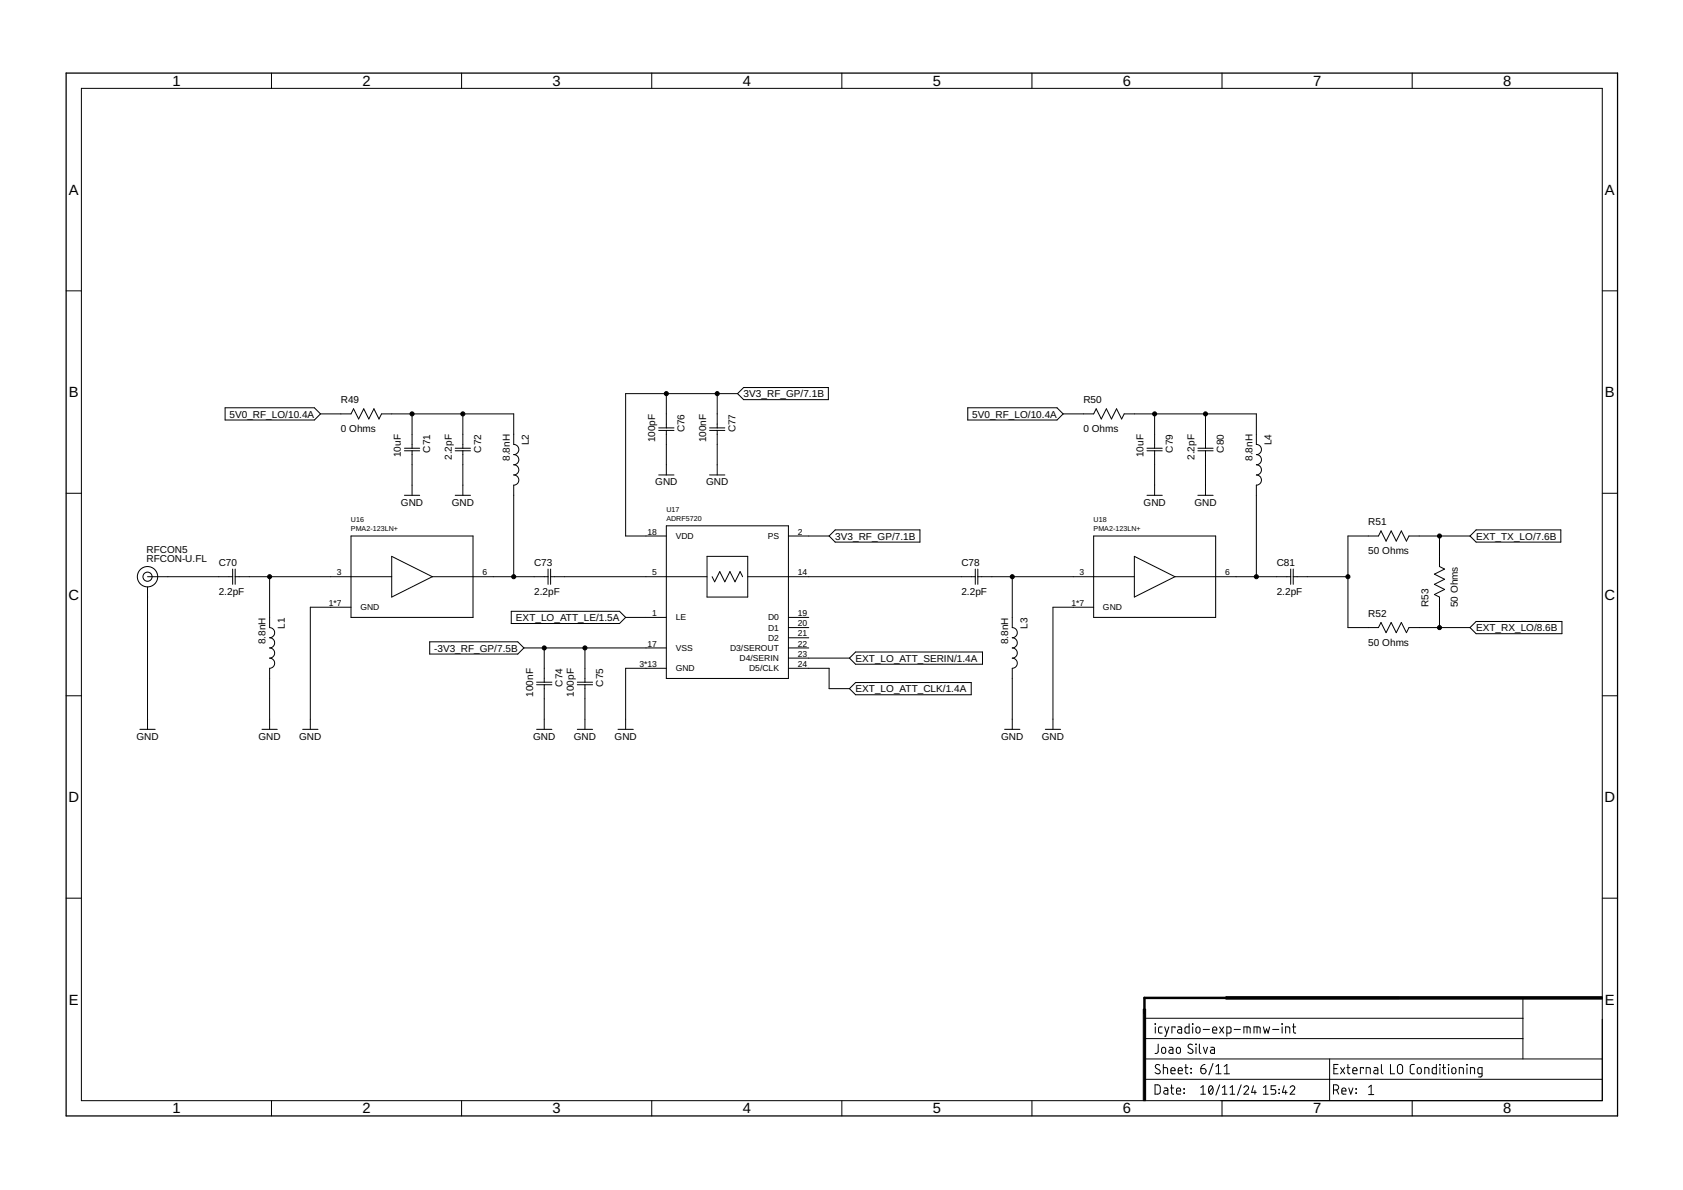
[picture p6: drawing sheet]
<svg xmlns="http://www.w3.org/2000/svg" width="420mm" height="297mm" viewBox="0 0 420 297" stroke-linecap="round" stroke-linejoin="round" font-family="sans-serif">
<g fill="none" stroke="#000" stroke-width=".25">
<path d="M67.8 18.2v3.9M115.2 18.2v3.9M162.7 18.2v3.9M210.2 18.2v3.9M257.6 18.2v3.9M305.1 18.2v3.9M352.6 18.2v3.9M20.3 22.1h379.7v252.6h-379.7zM16.5 72.6h3.8M400 72.6h3.8M166.3 98.3v8.5M179 98.3v8.5"/>
<path d="M184.1 98.3h-27.9v35.5h10.1M185.7 96.7h21.1v3.1h-21.1l-1.6-1.5zM56.2 101.8h22.3l1.5 1.5-1.5 1.5h-22.3zM80 103.3h7.6l.7-1.3 1.2 2.6 1.3-2.6 1.3 2.6 1.2-2.6 1.3 2.6 .6-1.3h33v7.6a1.27 1.27 0 0 1 1.3 1.3 1.27 1.27 0 0 1-1.3 1.3 1.27 1.27 0 0 1 1.3 1.2 1.27 1.27 0 0 1-1.3 1.3 1.27 1.27 0 0 1 1.3 1.3 1.27 1.27 0 0 1-1.3 1.3 1.27 1.27 0 0 1 1.3 1.2 1.27 1.27 0 0 1-1.3 1.3v22.9M101 111.9h3.8M101 112.5h3.8M102.9 103.3v8.6M102.9 112.5v11.1M113.6 111.9h3.9M113.6 112.5h3.9M115.5 103.3v8.6M115.5 112.5v11.1"/>
<path d="M164.4 106.8h3.9M164.4 107.4h3.9M164.4 118.6h3.9M166.3 107.4v11.2M177.1 106.8h3.9M177.1 107.4h3.9M177.1 118.6h3.9M179 107.4v11.2M241.6 101.8h22.3l1.5 1.5-1.5 1.5h-22.3zM265.4 103.3h7.6l.7-1.3 1.2 2.6 1.3-2.6 1.3 2.6 1.2-2.6 1.3 2.6 .6-1.3h33v7.6a1.27 1.27 0 0 1 1.3 1.3 1.27 1.27 0 0 1-1.3 1.3 1.27 1.27 0 0 1 1.3 1.2 1.27 1.27 0 0 1-1.3 1.3 1.27 1.27 0 0 1 1.3 1.3 1.27 1.27 0 0 1-1.3 1.3 1.27 1.27 0 0 1 1.3 1.2 1.27 1.27 0 0 1-1.3 1.3v22.9M286.3 111.9h3.9M286.3 112.5h3.9"/>
<path d="M288.2 103.3v8.6M288.2 112.5v11.1M299 111.9h3.9M299 112.5h3.9M300.9 103.3v8.6M300.9 112.5v11.1M16.5 123.1h3.8M87.6 133.8h30.5v20.3h-30.5zM97.8 138.9l10.1 5.1-10.1 5zM101 123.6h3.8M113.6 123.6h3.9M166.3 131.3h30.5v38.1h-30.5z"/>
<path d="M176.5 138.9h10.2v10.1h-10.2zM196.8 133.8h10.2M208.5 132.3h21.2v3h-21.2l-1.5-1.5zM273 133.8h30.5v20.3h-30.5zM283.2 138.9l10.1 5.1-10.1 5zM286.3 123.6h3.9M299 123.6h3.9M359.4 133.8v7.6l1.2 .6-2.5 1.3 2.5 1.3-2.5 1.3 2.5 1.2-2.5 1.3 1.3 .6v7.7M367 133.8h-15.3l-.6 1.3-1.3-2.6-1.2 2.6-1.3-2.6-1.3 2.6-1.2-2.6-.7 1.3h-7.6v22.9h7.6l.7-1.3 1.2 2.5 1.3-2.5 1.3 2.5 1.2-2.5 1.3 2.5 .6-1.2h15.3M368.5 132.3h21.2v3h-21.2l-1.5-1.5zM400 123.1h3.8M36.8 146.5v35.6"/>
<path d="M36.8 144h21.3M58.1 142v3.9M58.7 144h39.1M58.7 142v3.9M67.3 144v12.7a1.27 1.27 0 0 1 1.3 1.2 1.27 1.27 0 0 1-1.3 1.3 1.27 1.27 0 0 1 1.3 1.3 1.27 1.27 0 0 1-1.3 1.2 1.27 1.27 0 0 1 1.3 1.3 1.27 1.27 0 0 1-1.3 1.3 1.27 1.27 0 0 1 1.3 1.2 1.27 1.27 0 0 1-1.3 1.3v15.3M87.6 151.6h-10.1v30.5M107.9 144h28.9M127.6 152.6h27.1l1.5 1.5-1.5 1.5h-27.1zM136.8 142v3.9M137.5 144h39M137.5 142v3.9M156.2 154.1h10.1"/>
<path d="M177.8 144l.6 1.2 1.3-2.5 1.3 2.5 1.2-2.5 1.3 2.5 1.3-2.5 .6 1.3M186.7 144h56.8M196.8 156.7h5.1M196.8 154.1h5.1M196.8 159.2h5.1M243.5 142v3.9M244.1 144h39.1M244.1 142v3.9M252.7 144v12.7a1.27 1.27 0 0 1 1.3 1.2 1.27 1.27 0 0 1-1.3 1.3 1.27 1.27 0 0 1 1.3 1.3 1.27 1.27 0 0 1-1.3 1.2 1.27 1.27 0 0 1 1.3 1.3 1.27 1.27 0 0 1-1.3 1.3 1.27 1.27 0 0 1 1.3 1.2 1.27 1.27 0 0 1-1.3 1.3v15.3M273 151.6h-10.1v30.5M293.3 144h28.9M322.2 142v3.9"/>
<path d="M322.9 144h13.6M322.9 142v3.9M368.5 155.1h21.4v3.1h-21.4l-1.5-1.5zM16.5 173.7h3.8M107.3 160.2h22l1.5 1.5-1.5 1.6h-22zM130.8 161.7h35.5M134 170.3h3.8M134 170.9h3.8M135.9 161.7v8.6M135.9 170.9v11.2M144.1 170.3h3.8M144.1 170.9h3.8"/>
<path d="M146 161.7v8.6M146 170.9v11.2M166.3 166.8h-10.1v15.3M196.8 166.8h10.2v5.1h5.1M196.8 161.7h5.1M196.8 164.3h15.3M213.6 170.4h28.9v3h-28.9l-1.5-1.5zM213.6 162.8h31.7v3h-31.7l-1.5-1.5zM400 173.7h3.8M34.9 182.1h3.8M65.4 182.1h3.8M75.6 182.1h3.8"/>
<path d="M134 182.1h3.8M144.1 182.1h3.8M154.3 182.1h3.8M250.8 182.1h3.8M261 182.1h3.8M16.5 224.2h3.8M400 224.2h3.8M285.7 254.2h94.5M285.7 259.2h94.5M288.4 255.5l.1 .2zM288.4 256.3v1.6M290.1 256.3h-.6l-.3 .4 .1 1.1 .8 .1"/>
<path d="M290.8 256.3l.5 1.6M291.8 256.3l-.8 2.4h-.2M293.3 256.6v-.3h-.7v1.6M294.1 256.3h.6l.3 .4v1.2h-.6a.46 .46 0 0 1-.4-.5 .46 .46 0 0 1 .4-.4h.6M296.9 255.5v2.4h-.8l-.3-.4 .1-.9 .2-.3h.8M297.7 255.5l.1 .2zM297.8 256.3v1.6M298.8 256.4l.4-.1a.92 .92 0 0 1 .1 1.5l-.3 .1a.92 .92 0 0 1-.2-1.5zM300.4 257h1.5M302.7 257.1h1.1a.55 .55 0 0 0-.4-.8 .55 .55 0 0 0-.7 .5l.1 1 1 .1M304.5 256.3l1 1.6M305.5 256.3l-1 1.6"/>
<path d="M306.3 257.9h.8l.2-.3v-1l-.2-.3h-.8v2.4M308.1 257h1.6M310.5 257.9v-1.6l1.5 .1 .1 1.5M311.3 256.3v1.6M313.1 257.9v-1.6l1.4 .1 .1 1.5M313.8 256.3v1.6M315.4 256.3l.4 1.6 .4-1.1 .4 1.1 .4-1.6M317.7 257h1.6M320 255.5l.1 .2zM320.1 256.3v1.6M321 257.9v-1.6l.9 .1 .1 1.5M322.7 256.3h.8"/>
<path d="M322.9 255.5l.1 2.1 .5 .3M380.2 249.1v15.2M67.8 274.7v3.9M115.2 274.7v3.9M162.7 274.7v3.9M210.2 274.7v3.9M257.6 274.7v3.9M285.7 269.4h114.3M285.7 264.3h114.3M288.4 270.8h.8l.4 .4v1.5l-.4 .4h-.8zM289.1 260.6v2l-.2 .3-.5 .1M289.5 265.9a.58 .58 0 0 0-.9-.1 .58 .58 0 0 0 .1 .9l.7 .4a.58 .58 0 0 1 .1 .8 .58 .58 0 0 1-.9 0l-.2-.2"/>
<path d="M290.2 261.5l.4-.1a.92 .92 0 0 1 .2 1.5l-.4 .1a.92 .92 0 0 1-.2-1.5zM290.4 266.5l1 .1 .1 1.4M290.4 265.7v2.3M290.6 271.6h.7l.2 .3v1.2h-.5a.46 .46 0 0 1-.5-.4 .46 .46 0 0 1 .5-.5h.5M291.9 261.4h.7l.2 .2v1.4h-.6a.46 .46 0 0 1-.4-.5 .46 .46 0 0 1 .4-.5h.6M292.2 271.6h.8M292.3 267.3h1a.54 .54 0 0 0-.3-.8 .54 .54 0 0 0-.7 .5l.1 .9 .9 .1M292.5 270.8v1.9l.1 .3 .4 .1M293.7 272.3h1a.54 .54 0 0 0-.3-.7 .54 .54 0 0 0-.7 .5l.1 .9 .9 .1M293.8 261.6l.5-.2a.92 .92 0 0 1 .1 1.5l-.6-.1-.1-.4zM294.1 267.3h1.1a.54 .54 0 0 0-.4-.8 .54 .54 0 0 0-.7 .5l.1 .9 1 .1M295.6 272.8l.1 .1z"/>
<path d="M295.6 271.8l.1 .1zM295.8 266.5h.8M296 265.7l.1 2.1 .5 .2M297.3 266.7l.1 .1zM297.3 267.7l.1 .1zM297.7 260.8a.58 .58 0 0 0-.9-.1 .58 .58 0 0 0 .1 .9l.7 .4a.59 .59 0 0 1 0 .9 .59 .59 0 0 1-.8-.1l-.3-.2M298.5 260.6l.1 .2zM298.6 261.4v1.6M299.4 260.6v2l.4 .4M299.8 266.7h.8a.66 .66 0 0 1 .5 .8 .66 .66 0 0 1-.7 .5 .66 .66 0 0 1-.6-.6zM299.8 273.1h1.1M299.8 271.5l.6-.5v2.1"/>
<path d="M300.4 261.4l.5 1.6 .6-1.6M300.8 265.7l-.7 .3-.3 .7M302 271.2l.1-.1a.95 .95 0 0 1 .7 1.5 .51 .51 0 0 1-.5 .5 .51 .51 0 0 1-.5-.5l-.1-.8zM302.3 261.4h.7l.2 .2v1.4h-.6a.46 .46 0 0 1-.4-.5 .46 .46 0 0 1 .4-.5h.6M302.7 271.5l-.9 1.2M302.8 265.5l-1 2.8M303.6 268h1.2M303.6 266.2l.6-.5v2.3M304.5 270.8l-.9 2.6M305.1 274.7v3.9M305.2 273.1h1.1M305.2 271.5l.6-.5v2.1"/>
<path d="M305.6 268h1.3M305.6 266.2l.7-.5v2.3M307.1 273.1h1.2M307.1 271.5l.6-.5v2.1M309.9 270.8l-1 2.6M310.5 271.5a.58 .58 0 0 1 .9-.5 .58 .58 0 0 1 .1 1l-1 1.1h1.2M312.9 271l-.4 1.7h1.1M313.3 272.2v.9M315.4 273.1h1.2M315.4 271.5l.6-.5v2.1M318.5 271h-1.2v1h.7a.59 .59 0 0 1 .5 .6 .59 .59 0 0 1-.5 .5h-.7M319.3 271.9l.1 .1z"/>
<path d="M319.3 272.8l.1 .2zM320.6 271l-.5 1.7h1.2M321 272.2v.9M322.1 271.5a.58 .58 0 0 1 .8-.5 .58 .58 0 0 1 .2 1l-1 1.1h1.1M331.9 264.3v10.4M332.9 272.1h.6a.65 .65 0 0 0 .7-.7 .65 .65 0 0 0-.7-.6h-.6v2.3M333 266.7h.8M333.7 272.1l.5 1M334.1 265.7h-1.1v2.3h1.1M334.7 266.5l1 1.5M335 272.3h1a.54 .54 0 0 0-.3-.7 .54 .54 0 0 0-.7 .5l.1 .9 .9 .1M335.7 266.5l-1 1.5"/>
<path d="M336.3 266.5h.7M336.5 265.7v2.1l.5 .2M336.7 271.6l.5 1.5 .6-1.5M337.7 267.3h1.1a.55 .55 0 0 0-.4-.8 .55 .55 0 0 0-.7 .5l.1 .9 1 .1M338.5 271.8l.1 .1zM338.5 272.8l.1 .1zM340.4 266.7v-.2h-.8v1.5M341.1 268v-1.5l.9 .1 .1 1.4M341.7 271.4l.6-.5v2.3M341.7 273.2h1.3M343.1 266.5h.6l.3 .4v1.1h-.6a.46 .46 0 0 1-.5-.4 .46 .46 0 0 1 .5-.5h.6M344.9 265.7v2l.4 .3"/>
<path d="M347.1 265.7v2.3h1.1M349.1 265.8l.6-.1 .3 .3 .2 1.4a.65 .65 0 0 1-.7 .6 .65 .65 0 0 1-.6-.6v-1.3zM352.6 274.7v3.9M353.1 265.7h-.7l-.3 .5v1.5l.3 .3h.7M353.9 266.7l.5-.2a.92 .92 0 0 1 .2 1.5h-.4l-.4-.3zM355.7 268v-1.5l.9 .1 .1 1.4M358.6 265.7v2.3h-.8l-.3-.3 .1-1 .2-.2h.8M359.4 265.7l.1 .1zM359.5 266.5v1.5M360.1 266.5h.8M360.4 265.7v2.1l.5 .2M361.6 265.7l.1 .1z"/>
<path d="M361.6 266.5v1.5M362.5 266.7l.4-.2 .4 .2 .2 .8a.52 .52 0 0 1-.5 .5 .52 .52 0 0 1-.6-.5zM364.3 268v-1.5l.9 .1 .1 1.4M366.2 265.7l.1 .1zM366.2 266.5v1.5M367.1 268v-1.5l.9 .1 .1 1.4M370 268h-.8l-.2-.2v-.9l.2-.4h.8v1.9l-.2 .4h-.7"/>
<circle cx="36.8" cy="144" r="2.54"/>
<circle cx="36.8" cy="144" r="1.14"/>
</g>
<path d="M16.5 18.2h387.3v260.4h-387.3z" fill="none" stroke="#000" stroke-width=".32"/>
<path d="M285.4 251.9h.6v22.8h-.6zM306 248.8h94v.6h-94z" fill="#000" stroke="#000" stroke-width=".25"/>
<path d="M349.2 249.1h-63.5v3.8" fill="none" stroke="#000" stroke-width=".61"/>
<g fill="#000" stroke="#000" stroke-width=".25">
<circle cx="166.3" cy="98.3" r=".51"/>
<circle cx="179" cy="98.3" r=".51"/>
<circle cx="102.9" cy="103.3" r=".51"/>
<circle cx="115.5" cy="103.3" r=".51"/>
<circle cx="288.2" cy="103.3" r=".51"/>
<circle cx="300.9" cy="103.3" r=".51"/>
<circle cx="359.4" cy="133.8" r=".51"/>
<circle cx="67.3" cy="144" r=".51"/>
<circle cx="128.2" cy="144" r=".51"/>
<circle cx="252.7" cy="144" r=".51"/>
<circle cx="313.6" cy="144" r=".51"/>
<circle cx="336.5" cy="144" r=".51"/>
<circle cx="359.4" cy="156.7" r=".51"/>
<circle cx="135.9" cy="161.7" r=".51"/>
<circle cx="146" cy="161.7" r=".51"/>
</g>
<g font-size="3.7">
<text x="43" y="21.4">1</text>
<text x="90.5" y="21.4">2</text>
<text x="138" y="21.4">3</text>
<text x="185.4" y="21.4">4</text>
<text x="232.9" y="21.4">5</text>
<text x="280.3" y="21.4">6</text>
<text x="327.8" y="21.4">7</text>
<text x="375.3" y="21.4">8</text>
<text x="17.2" y="48.6">A</text>
<text x="400.7" y="48.6">A</text>
<text x="17.2" y="99.2">B</text>
<text x="400.7" y="99.2">B</text>
<text x="17.1" y="149.7">C</text>
<text x="400.6" y="149.7">C</text>
<text x="17.1" y="200.2">D</text>
<text x="400.6" y="200.2">D</text>
<text x="17.2" y="250.8">E</text>
<text x="400.7" y="250.8">E</text>
<text x="43" y="277.9">1</text>
<text x="90.5" y="277.9">2</text>
<text x="138" y="277.9">3</text>
<text x="185.4" y="277.9">4</text>
<text x="232.9" y="277.9">5</text>
<text x="280.3" y="277.9">6</text>
<text x="327.8" y="277.9">7</text>
<text x="375.3" y="277.9">8</text>
</g>
<g font-size="2.5">
<text x="85.1" y="100.6">R49</text>
<text x="185.7" y="99.1">3V3_RF_GP/7.1B</text>
<text x="270.5" y="100.6">R50</text>
<text x="57.3" y="104.2">5V0_RF_LO/10.4A</text>
<text x="85.1" y="107.9">0 Ohms</text>
<text x="170.9" y="107.9" transform="rotate(-90 170.9 107.9)">C76</text>
<text x="183.6" y="107.9" transform="rotate(-90 183.6 107.9)">C77</text>
<text x="242.7" y="104.2">5V0_RF_LO/10.4A</text>
<text x="270.5" y="107.9">0 Ohms</text>
<text x="107.4" y="113" transform="rotate(-90 107.4 113)">C71</text>
<text x="120.1" y="113" transform="rotate(-90 120.1 113)">C72</text>
<text x="132" y="111.2" transform="rotate(-90 132 111.2)">L2</text>
<text x="163.6" y="110.4" transform="rotate(-90 163.6 110.4)">100pF</text>
<text x="176.3" y="110.4" transform="rotate(-90 176.3 110.4)">100nF</text>
<text x="292.8" y="113" transform="rotate(-90 292.8 113)">C79</text>
<text x="305.5" y="113" transform="rotate(-90 305.5 113)">C80</text>
<text x="317.4" y="111.2" transform="rotate(-90 317.4 111.2)">L4</text>
<text x="100.1" y="114.1" transform="rotate(-90 100.1 114.1)">10uF</text>
<text x="112.8" y="114.8" transform="rotate(-90 112.8 114.8)">2.2pF</text>
<text x="127.3" y="115.1" transform="rotate(-90 127.3 115.1)">8.8nH</text>
<text x="285.5" y="114.1" transform="rotate(-90 285.5 114.1)">10uF</text>
<text x="298.2" y="114.8" transform="rotate(-90 298.2 114.8)">2.2pF</text>
<text x="312.7" y="115.1" transform="rotate(-90 312.7 115.1)">8.8nH</text>
<text x="163.6" y="121.1">GND</text>
<text x="176.3" y="121.1">GND</text>
<text x="100.1" y="126.2">GND</text>
<text x="112.8" y="126.2">GND</text>
<text x="285.5" y="126.2">GND</text>
<text x="298.2" y="126.2">GND</text>
<text x="341.6" y="131">R51</text>
<text x="208.5" y="134.7">3V3_RF_GP/7.1B</text>
<text x="368.5" y="134.7">EXT_TX_LO/7.6B</text>
<text x="36.6" y="140.4">RFCON-U.FL</text>
<text x="36.6" y="138.1">RFCON5</text>
<text x="54.6" y="141.2">C70</text>
<text x="133.3" y="141.2">C73</text>
<text x="240" y="141.2">C78</text>
<text x="318.7" y="141.2">C81</text>
<text x="341.6" y="138.3">50 Ohms</text>
<text x="54.6" y="148.5">2.2pF</text>
<text x="133.3" y="148.5">2.2pF</text>
<text x="240" y="148.5">2.2pF</text>
<text x="318.7" y="148.5">2.2pF</text>
<text x="128.8" y="155">EXT_LO_ATT_LE/1.5A</text>
<text x="341.6" y="153.9">R52</text>
<text x="356.6" y="151.6" transform="rotate(-90 356.6 151.6)">R53</text>
<text x="363.9" y="151.6" transform="rotate(-90 363.9 151.6)">50 Ohms</text>
<text x="66.3" y="160.8" transform="rotate(-90 66.3 160.8)">8.8nH</text>
<text x="71.1" y="156.9" transform="rotate(-90 71.1 156.9)">L1</text>
<text x="251.7" y="160.8" transform="rotate(-90 251.7 160.8)">8.8nH</text>
<text x="256.5" y="156.9" transform="rotate(-90 256.5 156.9)">L3</text>
<text x="341.6" y="161.2">50 Ohms</text>
<text x="368.5" y="157.5">EXT_RX_LO/8.6B</text>
<text x="108.4" y="162.6">-3V3_RF_GP/7.5B</text>
<text x="213.6" y="165.2">EXT_LO_ATT_SERIN/1.4A</text>
<text x="133.1" y="173.9" transform="rotate(-90 133.1 173.9)">100nF</text>
<text x="140.4" y="171.4" transform="rotate(-90 140.4 171.4)">C74</text>
<text x="143.3" y="173.9" transform="rotate(-90 143.3 173.9)">100pF</text>
<text x="150.6" y="171.4" transform="rotate(-90 150.6 171.4)">C75</text>
<text x="213.6" y="172.8">EXT_LO_ATT_CLK/1.4A</text>
<text x="34.1" y="184.6">GND</text>
<text x="64.5" y="184.6">GND</text>
<text x="74.7" y="184.6">GND</text>
<text x="133.1" y="184.6">GND</text>
<text x="143.3" y="184.6">GND</text>
<text x="153.4" y="184.6">GND</text>
<text x="249.9" y="184.6">GND</text>
<text x="260.1" y="184.6">GND</text>
</g>
<g font-size="2.1">
<text x="161.6" y="133.4">18</text>
<text x="168.7" y="134.6">VDD</text>
<text x="191.7" y="134.6">PS</text>
<text x="199.2" y="133.4">2</text>
<text x="84.1" y="143.6">3</text>
<text x="120.4" y="143.6">6</text>
<text x="162.8" y="143.6">5</text>
<text x="199.2" y="143.6">14</text>
<text x="269.5" y="143.6">3</text>
<text x="305.8" y="143.6">6</text>
<text x="82.1" y="151.2">1*7</text>
<text x="90" y="152.3">GND</text>
<text x="162.8" y="153.8">1</text>
<text x="168.7" y="154.9">LE</text>
<text x="191.8" y="154.9">D0</text>
<text x="199.2" y="153.8">19</text>
<text x="267.5" y="151.2">1*7</text>
<text x="275.4" y="152.3">GND</text>
<text x="161.6" y="161.4">17</text>
<text x="191.8" y="157.4">D1</text>
<text x="191.8" y="160">D2</text>
<text x="199.2" y="156.3">20</text>
<text x="199.2" y="158.8">21</text>
<text x="199.2" y="161.4">22</text>
<text x="159.6" y="166.5">3*13</text>
<text x="168.7" y="167.6">GND</text>
<text x="168.7" y="162.5">VSS</text>
<text x="182.3" y="162.5">D3/SEROUT</text>
<text x="184.6" y="165">D4/SERIN</text>
<text x="187" y="167.6">D5/CLK</text>
<text x="199.2" y="163.9">23</text>
<text x="199.2" y="166.5">24</text>
</g>
<g font-size="1.8">
<text x="87.6" y="130.2">U16</text>
<text x="166.4" y="130">ADRF5720</text>
<text x="166.4" y="127.7">U17</text>
<text x="273" y="130.2">U18</text>
<text x="87.6" y="132.5">PMA2-123LN+</text>
<text x="273" y="132.5">PMA2-123LN+</text>
</g>
</svg>
